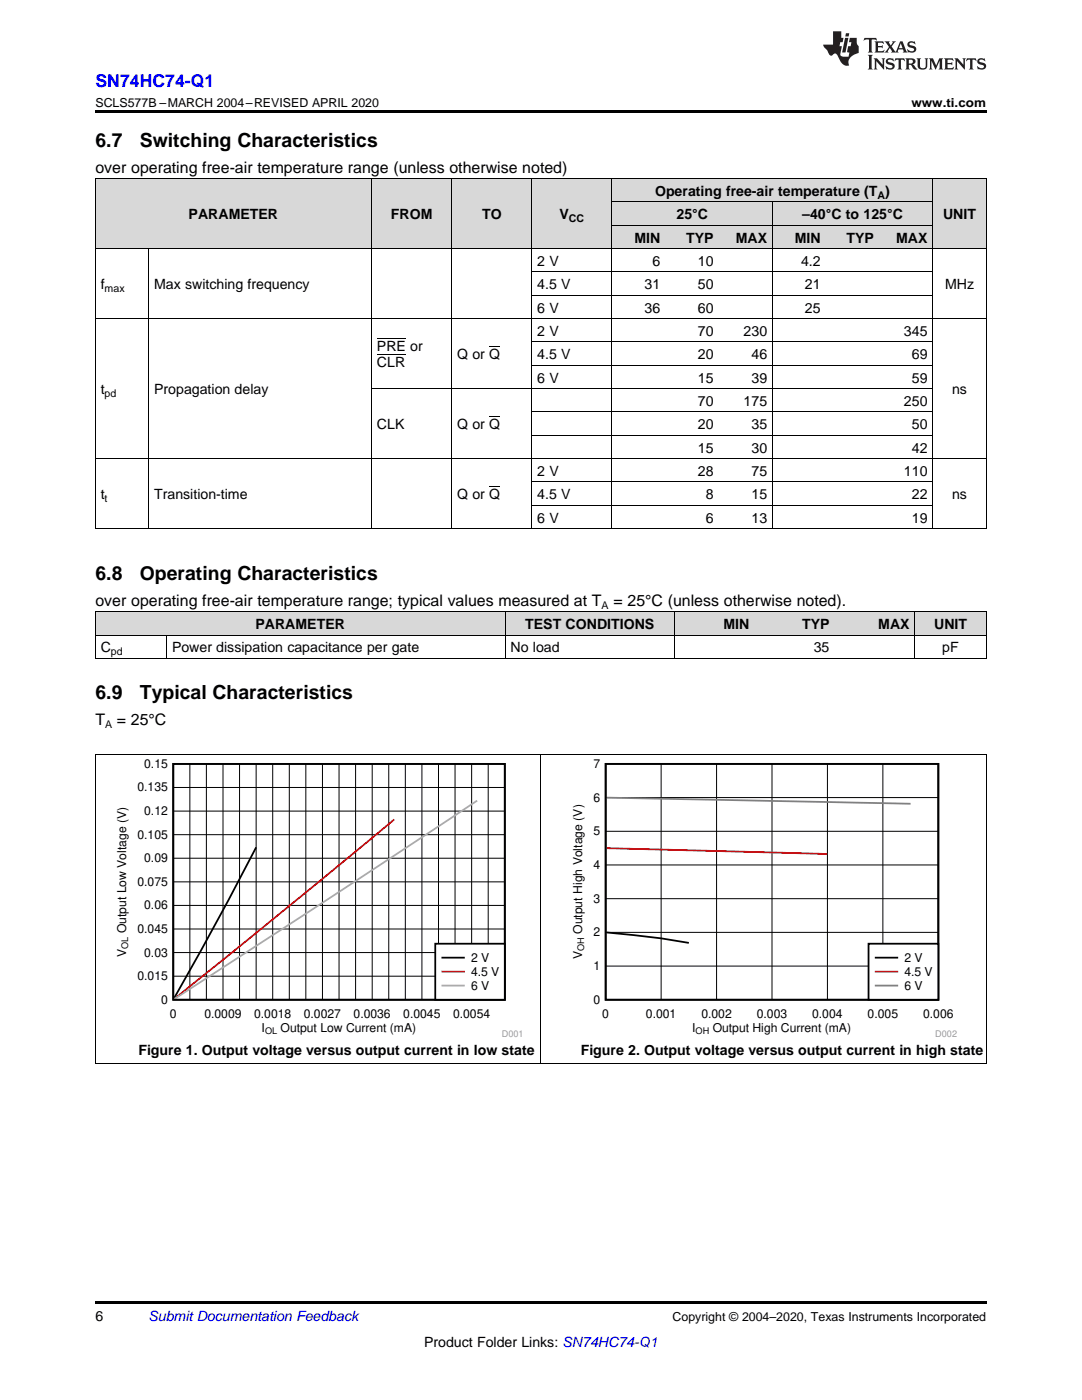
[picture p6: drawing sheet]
<svg xmlns="http://www.w3.org/2000/svg" width="216mm" height="279mm" viewBox="0 0 216 279" stroke-linecap="round" stroke-linejoin="round" font-family="sans-serif">
<g fill="#d8d8d8">
<path d="M19 122.1h14.3v4.7h-14.3z"/>
<path d="M33.3 122.1h67.5v4.7h-67.5z"/>
<path d="M100.8 122.1h33.8v4.7h-33.8z"/>
<path d="M134.6 122.1h16v4.7h-16z"/>
<path d="M150.6 122.1h16v4.7h-16z"/>
<path d="M166.6 122.1h16v4.7h-16z"/>
<path d="M182.6 122.1h14.2v4.7h-14.2z"/>
<path d="M19 35.7h10.7v14h-10.7z"/>
<path d="M29.7 35.7h44.5v14h-44.5z"/>
<path d="M74.2 35.7h16v14h-16z"/>
<path d="M90.2 35.7h16v14h-16z"/>
<path d="M106.2 35.7h16v14h-16z"/>
<path d="M186.2 35.7h10.6v14h-10.6z"/>
<path d="M122.2 45h10.6v4.7h-10.6z"/>
<path d="M132.8 45h10.7v4.7h-10.7z"/>
<path d="M143.5 45h10.7v4.7h-10.7z"/>
<path d="M154.2 45h10.6v4.7h-10.6z"/>
<path d="M164.8 45h10.7v4.7h-10.7z"/>
<path d="M175.5 45h10.7v4.7h-10.7z"/>
<path d="M122.2 40.4h10.6v4.6h-10.6z"/>
<path d="M132.8 40.4h10.7v4.6h-10.7z"/>
<path d="M143.5 40.4h10.7v4.6h-10.7z"/>
<path d="M154.2 40.4h10.6v4.6h-10.6z"/>
<path d="M164.8 40.4h10.7v4.6h-10.7z"/>
<path d="M175.5 40.4h10.7v4.6h-10.7z"/>
<path d="M122.2 35.7h10.6v4.7h-10.6z"/>
<path d="M132.8 35.7h10.7v4.7h-10.7z"/>
<path d="M143.5 35.7h10.7v4.7h-10.7z"/>
<path d="M154.2 35.7h10.6v4.7h-10.6z"/>
<path d="M164.8 35.7h10.7v4.7h-10.7z"/>
<path d="M175.5 35.7h10.7v4.7h-10.7z"/>
</g>
<path d="M19 259.7h177.8v.5h-177.8z" fill="#000"/>
<path d="M19.1 150.6v61.7M107.9 150.6v61.7M196.8 150.6v61.7M19 212.2h177.8" fill="none" stroke="#000" stroke-width=".2"/>
<path d="M22.8 151.5h81.4v55.6h-81.4z" fill-rule="evenodd" fill="#fff"/>
<path d="M34.6 152.5h66.1v47h-66.1zM51.1 169.1l-5.5 10.5-10.9 19.6" fill="none" stroke="#000" stroke-width=".36"/>
<g fill="none" stroke="#000" stroke-width=".2">
<path d="M34.6 157.2h66.1M37.9 152.5v47M41.2 152.5v47M44.5 152.5v47M47.8 152.5v47M51.1 152.5v47M54.4 152.5v47M57.7 152.5v47M61 152.5v47M64.3 152.5v47M67.7 152.5v47M71 152.5v47"/>
<path d="M74.3 152.5v47M77.6 152.5v47M80.9 152.5v47M84.2 152.5v47M87.5 152.5v47M90.8 152.5v47M94.1 152.5v47M97.4 152.5v47M34.6 176h66.1M34.6 171.3h66.1M34.6 166.6h66.1M34.6 161.9h66.1"/>
<path d="M34.6 194.8h66.1M34.6 190.1h66.1M34.6 185.4h66.1M34.6 180.7h66.1"/>
</g>
<path d="M78.7 163.5l-16.6 13.7-27.3 22.1" fill="none" stroke="#f00" stroke-width=".36"/>
<path d="M95.2 159.8l-33.1 21.8-27.3 17.7" fill="none" stroke="#aaa" stroke-width=".36"/>
<path d="M86.9 188.3h13.8v11.2h-13.8z" fill-rule="evenodd" fill="#fff"/>
<path d="M86.9 188.3h13.8v11.2h-13.8zM88.3 191.1h4.3" fill="none" stroke="#000" stroke-width=".36"/>
<path d="M88.3 193.9h4.3" fill="none" stroke="#f00" stroke-width=".36"/>
<path d="M88.3 196.7h4.3" fill="none" stroke="#aaa" stroke-width=".36"/>
<path d="M113.8 151.5h77.2v55.6h-77.2z" fill-rule="evenodd" fill="#fff"/>
<path d="M120.9 152.4h66.3v47.1h-66.3zM121 186.1l10.9 1.2 5.6 .9" fill="none" stroke="#000" stroke-width=".36"/>
<path d="M120.9 159.2h66.3M131.9 152.4v47.1M143 152.4v47.1M154 152.4v47.1M165.1 152.4v47.1M176.2 152.4v47.1M120.9 179.4h66.3M120.9 172.6h66.3M120.9 165.9h66.3M120.9 192.8h66.3M120.9 186.1h66.3" fill="none" stroke="#000" stroke-width=".2"/>
<path d="M121 169.3l44.1 1.1" fill="none" stroke="#f00" stroke-width=".36"/>
<path d="M121 159.2l60.7 1.2" fill="none" stroke="#808080" stroke-width=".36"/>
<path d="M173.3 188.3h13.9v11.2h-13.9z" fill-rule="evenodd" fill="#fff"/>
<path d="M173.3 188.3h13.9v11.2h-13.9zM174.7 191.1h4.3" fill="none" stroke="#000" stroke-width=".36"/>
<path d="M174.7 193.9h4.3" fill="none" stroke="#f00" stroke-width=".36"/>
<path d="M174.7 196.7h4.3" fill="none" stroke="#808080" stroke-width=".36"/>
<g fill="none" stroke="#000" stroke-width=".2">
<path d="M19 35.6h177.8M19.1 35.7v69.9M74.1 35.7v69.9M90.1 35.7v69.9M106.1 35.7v69.9M122.1 35.7v69.9M186.1 35.7v69.9M196.8 35.7v69.9M19 49.6h177.8M29.7 49.7v55.9M106.2 58.9h80M106.2 54.3h80"/>
<path d="M122.2 45h64M122.2 40.3h64M154.1 40.4v65.2M19 63.6h177.8M74.2 77.6h112M106.2 72.9h80M106.2 68.2h80M19 91.5h177.8M106.2 96.2h80M106.2 86.9h80M106.2 82.2h80M19 105.5h177.8"/>
<path d="M106.2 100.8h80M19 131.4h177.8M19 126.7h177.8M19 122.1h177.8M19.1 122.1v9.3M33.2 126.8v4.6M100.8 122.1v9.3M134.6 122.1v9.3M182.5 122.1v9.3M196.8 122.1v9.3M19 150.6h177.8"/>
</g>
<path d="M19 22h177.8v.5h-177.8z" fill="#000"/>
<g fill="#231f20">
<path d="M172.5 7.6l-.1 .5 .4-.2h.6v.1v2.1l-.2 .4h.9l-.2-.4v-2.1l.1-.1h.5l.5 .2-.2-.5zM174.5 8.3l.2 .3v1.5l-.2 .4h1.8l.2-.6a1.04 1.04 0 0 1-1.3 .2v-.7h.6l.3 .2v-.6l-.3 .2h-.6v-.6l.8-.1 .4 .3-.2-.5zM176.5 8.3l.9 1.1-.9 1.1h.8l-.2-.2 .4-.7 .5 .7-.2 .2h1.5l-.2-.2 .2-.4h.9l.1 .4-.2 .2h1l-.3-.3-.7-1.9h-.5l-.9 2-.8-1 .9-1h-.8l.1 .3-.4 .5-.3-.6 .1-.2zM179.7 8.6l.4 1h-.7zM181.3 8.4a.63 .63 0 0 0-.2 .7 .63 .63 0 0 0 .6 .4l.6 .2 .1 .2a.75 .75 0 0 1-.7 .4 .75 .75 0 0 1-.6-.5l.1 .7 .1-.1a1.11 1.11 0 0 0 1.5-.6 1.13 1.13 0 0 0-1.2-.8l-.1-.4a1.04 1.04 0 0 1 1.2 .2l-.2-.5-.2 .1-.4-.2zM173.2 10.9l.2 .4v2.2l-.2 .4h1l-.3-.4v-2.2l.3-.4zM174.3 11.6l.3 .4v1.5l-.3 .4h.8l-.2-.4v-1.3l1.5 1.7v-1.9l.2-.4h-.7l.2 .4v.9l-1.1-1.3zM177 11.8a.62 .62 0 0 0-.2 .7 .62 .62 0 0 0 .6 .4l.6 .1 .1 .3a.76 .76 0 0 1-.7 .3 .76 .76 0 0 1-.7-.4l.2 .7 .1-.1a1.11 1.11 0 0 0 1.5-.6 1.13 1.13 0 0 0-1.2-.8l-.1-.4a1.04 1.04 0 0 1 1.2 .2l-.2-.6-.2 .1-.5-.1zM178.7 11.6l-.2 .6a.61 .61 0 0 1 .8-.3v1.6l-.2 .4h.9l-.2-.4v-1.6a.63 .63 0 0 1 .7 .3l-.1-.6zM180.6 11.6l.3 .4v1.5l-.3 .4h1l-.2-.2-.1-.8 .6 .2a.76 .76 0 0 0 1.2 .7l-1-1a.58 .58 0 0 0 .6-.5 .58 .58 0 0 0-.5-.6zM181.4 11.9h.1a.45 .45 0 0 1 .5 .1 .45 .45 0 0 1 .1 .5l-.8 .2zM182.9 11.6l.2 .2a2.17 2.17 0 0 0 .3 1.9 .99 .99 0 0 0 1.6-.6v-1.1l.2-.4h-.7l.2 .2a1.92 1.92 0 0 1-.2 1.8 .6 .6 0 0 1-.9-.5v-1.1l.2-.4zM185.4 11.6l.2 .4v1.5l-.2 .4h.7l-.2-.4v-1.4l.8 1.8 .8-1.8v1.4l-.2 .4h.9l-.2-.4v-1.5l.2-.4h-.8l-.6 1.5-.6-1.5zM188.4 11.6l.2 .4v1.5l-.2 .4h1.8l.1-.6a1.04 1.04 0 0 1-1.2 .1v-.6h.5l.4 .2v-.6l-.4 .2h-.5v-.7h.8l.3 .3-.1-.6zM190.5 11.6l.2 .4v1.5l-.2 .4h.7l-.2-.4v-1.3l1.5 1.7v-1.9l.2-.4h-.7l.2 .4v.9l-1.1-1.3zM192.9 11.6l-.1 .6a.61 .61 0 0 1 .7-.3l.1 1.6-.3 .4h1l-.3-.4 .1-1.6a.63 .63 0 0 1 .7 .3l-.1-.6zM195.2 11.8a.62 .62 0 0 0-.2 .7 .62 .62 0 0 0 .6 .4l.6 .1 .1 .3a.76 .76 0 0 1-.7 .3 .76 .76 0 0 1-.6-.4l.1 .7 .1-.1a1.11 1.11 0 0 0 1.6-.6 1.13 1.13 0 0 0-1.3-.8l-.1-.4a1.04 1.04 0 0 1 1.2 .2l-.1-.6-.2 .1-.5-.1z"/>
<path d="M166.2 6.3v2.6h-1.9v.4l.8 .9a.91 .91 0 0 0 1 .8 .56 .56 0 0 1 .5-.3 .56 .56 0 0 1 .5 .3l.4 .8a1.53 1.53 0 0 0 1.9 1.2 1.54 1.54 0 0 1 1-2.1l.9-.3v-1.4a1.52 1.52 0 0 1-.4-1.6h-1.3l-.2 .8h.5l-.2 .8h-.5l-.1 1v.2l.4 .1-.2 .8a1.93 1.93 0 0 1-1.6-.3l.3-1.8h-.5l.2-.8h.4l.2-.8h-.4v-1.3zM168.6 7.6l-.6 2.9h.7l.6-2.9zM168.8 6.6l-.1 .7h.6l.2-.7z"/>
</g>
<path d="M75.2 70.8h5.7M75.2 67.6h5.8M97.6 69.2h2.2M97.6 97.1h2.2M97.6 83.2h2.2" fill="none" stroke="#000" stroke-width=".2"/>
<g font-size="3.9">
<text x="19" y="29.3">6.7</text>
<text x="27.9" y="29.3">Switching Characteristics</text>
<text x="19" y="115.7">6.8</text>
<text x="27.9" y="115.7">Operating Characteristics</text>
<text x="19" y="139.5">6.9</text>
<text x="27.9" y="139.5">Typical Characteristics</text>
</g>
<text font-size="3.5" fill="#00f" x="19" y="17.3">SN74HC74-Q1</text>
<g font-size="3.2">
<text x="19" y="34.4">over operating free-air temperature range (unless otherwise noted)</text>
<text x="19" y="120.9">over operating free-air temperature range; typical values measured at T</text>
<text x="122.4" y="120.9">= 25°C (unless otherwise noted).</text>
<text x="19" y="144.7">T</text>
<text x="23.3" y="144.7">= 25°C</text>
</g>
<g font-size="2.8">
<text x="130.7" y="39.1">Operating</text>
<text x="144.9" y="39.1">free-air</text>
<text x="155.3" y="39.1">temperature (T</text>
<text x="176.6" y="39.1">)</text>
<text x="37.6" y="43.7">PARAMETER</text>
<text x="78" y="43.7">FROM</text>
<text x="96.2" y="43.7">TO</text>
<text x="111.7" y="43.7">V</text>
<text x="135" y="43.7">25°C</text>
<text x="160.1" y="43.7">–40°C to 125°C</text>
<text x="188.2" y="43.7">UNIT</text>
<text x="107.2" y="53.1">2 V</text>
<text x="126.6" y="48.4">MIN</text>
<text x="130.2" y="53.1">6</text>
<text x="136.9" y="48.4">TYP</text>
<text x="139.3" y="53.1">10</text>
<text x="146.8" y="48.4">MAX</text>
<text x="158.6" y="48.4">MIN</text>
<text x="159.8" y="53.1">4.2</text>
<text x="168.9" y="48.4">TYP</text>
<text x="178.8" y="48.4">MAX</text>
<text x="20.1" y="57.7">f</text>
<text x="30.8" y="57.7">Max switching frequency</text>
<text x="107.2" y="57.7">4.5 V</text>
<text x="128.6" y="57.7">31</text>
<text x="139.3" y="57.7">50</text>
<text x="160.6" y="57.7">21</text>
<text x="188.6" y="57.7">MHz</text>
<text x="107.2" y="62.4">6 V</text>
<text x="128.6" y="62.4">36</text>
<text x="139.3" y="62.4">60</text>
<text x="160.6" y="62.4">25</text>
<text x="75.2" y="70.1">PRE or</text>
<text x="91.2" y="71.7">Q or Q</text>
<text x="107.2" y="67">2 V</text>
<text x="107.2" y="71.7">4.5 V</text>
<text x="139.3" y="67">70</text>
<text x="139.3" y="71.7">20</text>
<text x="148.4" y="67">230</text>
<text x="150" y="71.7">46</text>
<text x="180.4" y="67">345</text>
<text x="182" y="71.7">69</text>
<text x="75.2" y="73.3">CLR</text>
<text x="107.2" y="76.3">6 V</text>
<text x="139.3" y="76.3">15</text>
<text x="150" y="76.3">39</text>
<text x="182" y="76.3">59</text>
<text x="20.1" y="78.7">t</text>
<text x="30.8" y="78.7">Propagation delay</text>
<text x="139.3" y="81">70</text>
<text x="148.4" y="81">175</text>
<text x="180.4" y="81">250</text>
<text x="190" y="78.7">ns</text>
<text x="75.2" y="85.7">CLK</text>
<text x="91.2" y="85.7">Q or Q</text>
<text x="139.3" y="85.7">20</text>
<text x="150" y="85.7">35</text>
<text x="182" y="85.7">50</text>
<text x="107.2" y="95">2 V</text>
<text x="139.3" y="90.3">15</text>
<text x="139.3" y="95">28</text>
<text x="150" y="90.3">30</text>
<text x="150" y="95">75</text>
<text x="180.4" y="95">110</text>
<text x="182" y="90.3">42</text>
<text x="20.1" y="99.6">t</text>
<text x="30.8" y="99.6">Transition-time</text>
<text x="91.2" y="99.6">Q or Q</text>
<text x="107.2" y="99.6">4.5 V</text>
<text x="140.8" y="99.6">8</text>
<text x="150" y="99.6">15</text>
<text x="182" y="99.6">22</text>
<text x="190" y="99.6">ns</text>
<text x="107.2" y="104.3">6 V</text>
<text x="140.8" y="104.3">6</text>
<text x="150" y="104.3">13</text>
<text x="182" y="104.3">19</text>
<text x="51" y="125.5">PARAMETER</text>
<text x="104.8" y="125.5">TEST CONDITIONS</text>
<text x="144.4" y="125.5">MIN</text>
<text x="160.1" y="125.5">TYP</text>
<text x="175.3" y="125.5">MAX</text>
<text x="186.4" y="125.5">UNIT</text>
<text x="20.1" y="130.2">C</text>
<text x="34.3" y="130.2">Power dissipation capacitance per gate</text>
<text x="101.9" y="130.2">No load</text>
<text x="162.4" y="130.2">35</text>
<text x="188" y="130.2">pF</text>
<text x="27.6" y="210.5">Figure 1. Output voltage versus output current in low state</text>
<text x="115.9" y="210.5">Figure 2. Output voltage versus output current in high state</text>
<text x="19" y="263.6">6</text>
<text x="84.6" y="268.9">Product Folder Links: SN74HC74-Q1</text>
</g>
<text font-size="2.8" fill="#0000c8" x="29.6" y="263.6">Submit Documentation Feedback</text>
<g font-size="2.5">
<text x="19" y="21.4">SCLS577B –MARCH 2004–REVISED APRIL 2020</text>
<text x="181.9" y="21.4">www.ti.com</text>
<text x="134.2" y="263.6">Copyright © 2004–2020, Texas Instruments Incorporated</text>
</g>
<g font-size="2.4">
<text x="28.8" y="153.3">0.15</text>
<text x="118.4" y="153.3">7</text>
<text x="27.4" y="158">0.135</text>
<text x="118.4" y="160">6</text>
<text x="27.4" y="167.4">0.105</text>
<text x="28.8" y="162.7">0.12</text>
<text x="118.4" y="166.7">5</text>
<text x="28.8" y="172.1">0.09</text>
<text x="118.4" y="173.4">4</text>
<text x="27.4" y="176.8">0.075</text>
<text x="28.8" y="181.5">0.06</text>
<text x="118.4" y="180.2">3</text>
<text x="25.2" y="191" transform="rotate(-90 25.2 191)">V</text>
<text x="25.2" y="186.3" transform="rotate(-90 25.2 186.3)">Output Low Voltage (V)</text>
<text x="27.4" y="186.2">0.045</text>
<text x="28.8" y="190.9">0.03</text>
<text x="94" y="192">2 V</text>
<text x="116.2" y="191.5" transform="rotate(-90 116.2 191.5)">V</text>
<text x="116.2" y="186.4" transform="rotate(-90 116.2 186.4)">Output High Voltage (V)</text>
<text x="118.4" y="186.9">2</text>
<text x="180.5" y="192">2 V</text>
<text x="27.4" y="195.6">0.015</text>
<text x="94" y="194.8">4.5 V</text>
<text x="94" y="197.6">6 V</text>
<text x="118.4" y="193.6">1</text>
<text x="180.5" y="194.8">4.5 V</text>
<text x="180.5" y="197.6">6 V</text>
<text x="32.2" y="200.3">0</text>
<text x="33.9" y="203.1">0</text>
<text x="40.8" y="203.1">0.0009</text>
<text x="50.7" y="203.1">0.0018</text>
<text x="60.6" y="203.1">0.0027</text>
<text x="70.6" y="203.1">0.0036</text>
<text x="80.5" y="203.1">0.0045</text>
<text x="90.4" y="203.1">0.0054</text>
<text x="118.4" y="200.3">0</text>
<text x="120.2" y="203.1">0</text>
<text x="128.9" y="203.1">0.001</text>
<text x="139.9" y="203.1">0.002</text>
<text x="151" y="203.1">0.003</text>
<text x="162.1" y="203.1">0.004</text>
<text x="173.1" y="203.1">0.005</text>
<text x="184.2" y="203.1">0.006</text>
<text x="52.2" y="205.9">I</text>
<text x="56" y="205.9">Output Low Current (mA)</text>
<text x="138.1" y="205.9">I</text>
<text x="142.2" y="205.9">Output High Current (mA)</text>
</g>
<g font-size="2.1">
<text x="175.1" y="39.7">A</text>
<text x="113.5" y="44.3">CC</text>
<text x="20.9" y="58.3">max</text>
<text x="20.9" y="79.2">pd</text>
<text x="20.9" y="100.2">t</text>
<text x="120.1" y="121.5">A</text>
<text x="22.1" y="130.7">pd</text>
<text x="21" y="145.3">A</text>
</g>
<g font-size="1.8">
<text x="25.6" y="189.4" transform="rotate(-90 25.6 189.4)">OL</text>
<text x="116.6" y="189.8" transform="rotate(-90 116.6 189.8)">OH</text>
<text x="52.9" y="206.3">OL</text>
<text x="138.8" y="206.3">OH</text>
</g>
<g font-size="1.8" fill="#999">
<text x="100.1" y="207">D001</text>
<text x="186.6" y="207">D002</text>
</g>
</svg>
